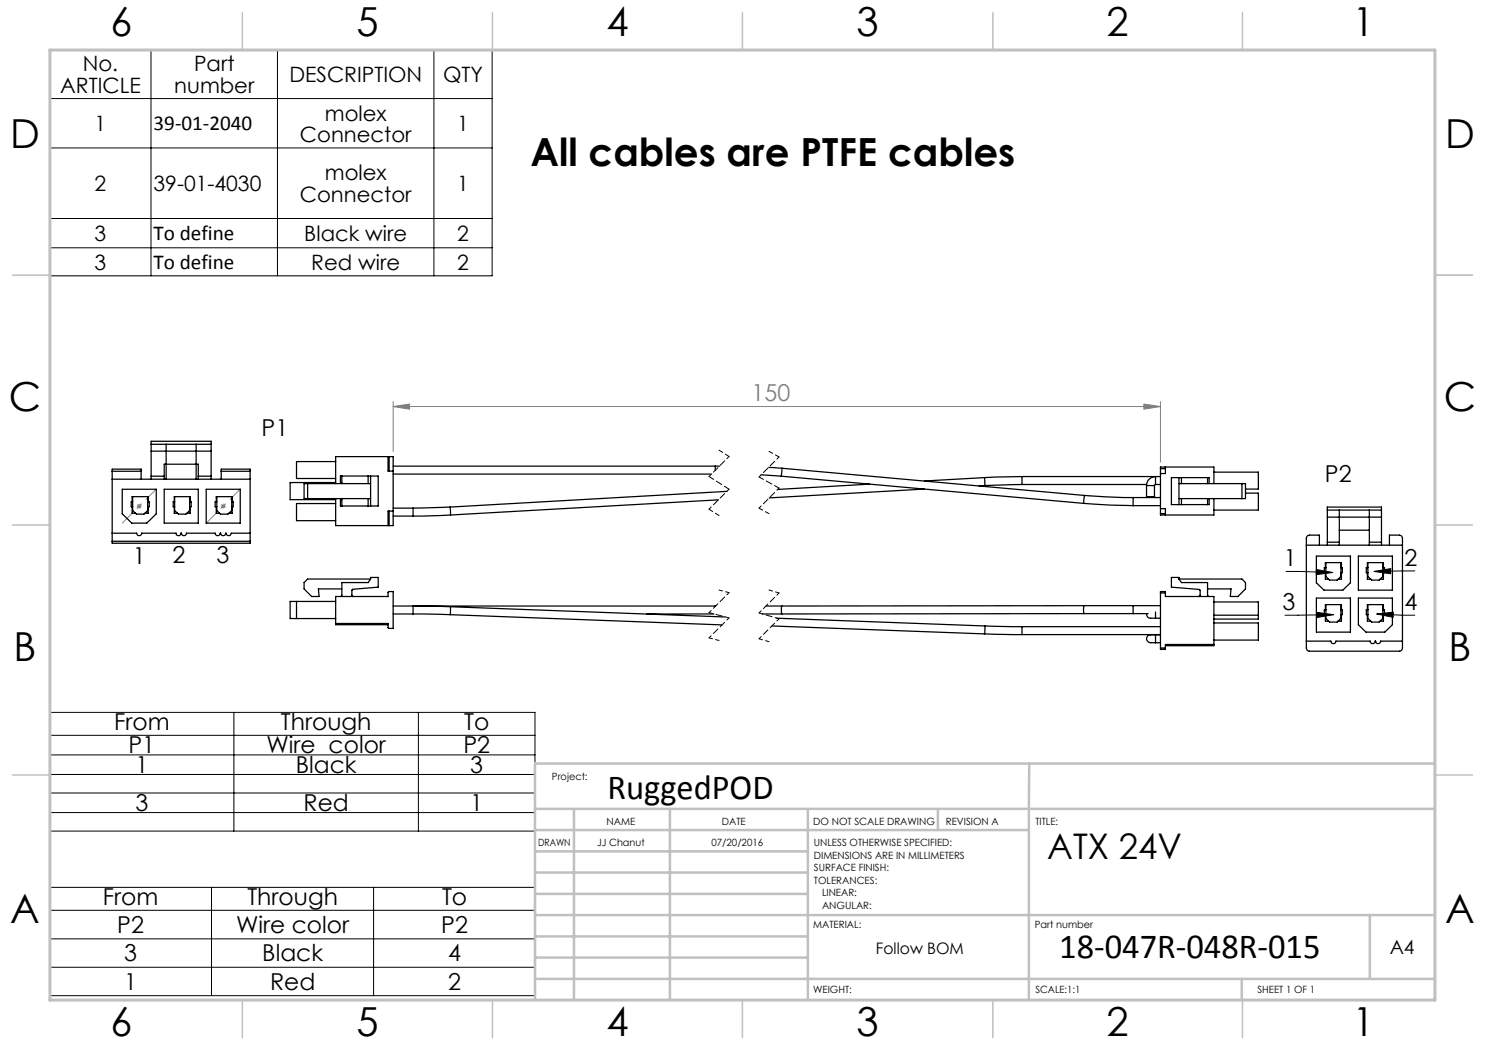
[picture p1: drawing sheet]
<svg xmlns="http://www.w3.org/2000/svg" width="297mm" height="210mm" viewBox="0 0 297 210" stroke-linecap="round" stroke-linejoin="round" font-family="sans-serif">
<g fill="none" stroke="#000" stroke-width=".2">
<path d="M9.9 9.9h88.5v45.3h-88.5zM9.9 19.7h88.5M30.2 9.9v45.3M55.5 9.9v45.3M86.8 9.9v45.3M9.9 29.6h88.5M9.9 43.7h88.5M9.9 49.6h88.5M257.2 114.3l9.4 .2M263.3 113.9l3.3 .6-3.4 .4zM274.8 114.3l3.3-.6v1.1zM283 114.2l-8.2 .1"/>
<path d="M263.4 122.5l3.3 .4-3.3 .6zM266.7 122.9l-9.7 .1M275.3 122.8l3.4-.4-.1 1.1zM275.3 122.8l7.7 .2M9.9 142.5h97.1v23.7h-97.1zM9.9 147.1h97.1M9.9 151h97.1M9.9 154.9h97.1M9.9 158.6h97.1M46.8 142.5v23.7M83.7 142.5v23.7M9.9 177.5h97.2v21.6h-97.2z"/>
<path d="M9.9 162.5h97.1M42.3 177.5v21.6M74.7 177.5v21.6M9.9 182.1h97.2M9.9 187.8h97.2M9.9 193.5h97.2"/>
</g>
<g fill="none" stroke="#808080" stroke-width=".2">
<path d="M78.6 81.3l3.3-.5v1zM78.6 80.3v10M78.6 81.3h153.5M228.8 80.8l3.3 .5-3.3 .5zM232.1 80.3v12.1M27.3 101.2h1M27.5 100.9l.7 .7M27.8 100.7v1M28.2 100.9l-.7 .7M44.1 101.2h1.1M44.3 100.9l.7 .7M44.6 100.7v1"/>
<path d="M45 100.9l-.7 .7"/>
</g>
<path d="M143.8 118l2 .5M141.8 127.6l2 .5" fill="none" stroke="#000" stroke-width=".2" stroke-dasharray="1.3 .6" stroke-dashoffset=".6"/>
<path d="M145.8 91.3l-4 4M145.8 97.8l-4 4M155.8 91.4l-4 4M155.8 97.6l-4 4M145.8 118.5l-4 4M155.8 118.6l-4 4M145.8 123.6l-4 4M155.8 123.8l-4 4" fill="none" stroke="#000" stroke-width=".2" stroke-dasharray="1.3 .6" stroke-dashoffset=".7"/>
<path d="M153.8 118l2 .6M141.8 122.5l4 1.1M151.8 122.6l4 1.2M151.8 127.8l2 .5" fill="none" stroke="#000" stroke-width=".2" stroke-dasharray="1.3 .6" stroke-dashoffset=".5"/>
<path d="M143.8 90l2 1.3M153.8 90.3l2 1.1M141.8 101.8l2 1.3M151.8 101.6l2 1.1" fill="none" stroke="#000" stroke-width=".2" stroke-dasharray="1.3 .6" stroke-dashoffset=".4"/>
<path d="M141.8 95.3l4 2.5M151.8 95.4l4 2.2" fill="none" stroke="#000" stroke-width=".2" stroke-dasharray="1.3 .6" stroke-dashoffset=".2"/>
<path d="M287 55h7.5M287 144.8v55.2h-187.2" fill="none" stroke="#c0c0c0" stroke-width=".2"/>
<g fill="none" stroke="#c0c0c0" stroke-width=".5">
<path d="M205.8 152.7v47.3M287 152.7h-180v47.3M107 161.8h180M107 178.8h54.6M107 174.5h54.6M107 170.3h54.6M107 166h98.8M114.8 161.8v38.2M134 161.8v38.2M161.6 161.8v38.2M187.6 161.8v4.2M107 195.8h180"/>
<path d="M107 191.5h54.6M107 187.3h54.6M107 183h180M248.4 195.8v4.2M274 183v12.8"/>
</g>
<g fill="none" stroke="#c0c0c0" stroke-width=".3">
<path d="M48.5 2.5v7.5M98.5 2.5v7.5M148.5 2.5v7.5M198.6 2.5v7.5M248.5 2.5v7.5M2.5 55h7.5M287 55h7.5M2.5 105h7.5M287 105h7.5M2.5 155h7.5M287 155h7.5M48.5 200v7.5"/>
<path d="M98.5 200v7.5M148.5 200v7.5M198.6 200v7.5M248.5 200v7.5"/>
</g>
<path d="M10 10h277v190h-277z" fill="none" stroke="#c0c0c0" stroke-width=".6"/>
<path d="M31.3 97.8l-6.8 6.8M48.1 97.8l-6.8 6.8" fill="none" stroke="#808080" stroke-width=".2" stroke-dasharray="30.5 1.3 1.3 1.3" stroke-dashoffset="27.6"/>
<path d="M263.3 113.9l3.3 .6-3.4 .4zM274.8 114.3l3.3-.6v1.1zM263.4 122.5l3.3 .4-3.3 .6zM275.3 122.8l3.4-.4-.1 1.1z" fill="#000"/>
<path d="M78.6 81.3l3.3-.5v1zM228.8 80.8l3.3 .5-3.3 .5z" fill="#808080"/>
<g fill="none" stroke="#000" stroke-width=".25">
<path d="M22.4 94.3v-.5h5.8v.5M22.4 95.8h27.6M22.4 94.3v14M22.4 94.3h5.8M24.4 97.9h6.9v4.9l-1.9 1.8h-3l-2-1.8zM26.5 99.3v2.8l.6 .5M28.2 94.3v1.5M29.5 99.3v2.8l-.5 .5M30.2 95.2v.6M30.2 90.2h12M30.2 88.9h12M30.2 95.2h2.6"/>
<path d="M30.2 95.2v-6.9h12v6.9M32.8 95.2v.6M32.8 97.9h6.9v6.7h-6.9zM32.8 95.2v-2.4h6.9v2.4M33.2 88.9v6.9M34.9 99.3v2.8l.6 .5M37.9 99.3v2.8l-.5 .5M39.2 88.9v6.9M39.7 95.2v.6M39.7 95.2h2.5M41.2 97.9h6.8v6.7h-6.8zM42.2 95.2v.6"/>
<path d="M43.4 99.3v2.8l.5 .5M44.2 94.3v-.5h5.8v.5M44.2 94.3h5.8M44.2 94.3v1.5M46.4 99.3v2.8l-.6 .5M50 94.3v14M61.5 96.7v3M67.1 99.7v5.4h10.5M67.1 92.3h-7.8v3.4h7.8M67.1 96.5h-9.1v3.4h9.1M68.4 99.9h-.3v1.3h.3M68.4 95.2h-.3v1.3h.3"/>
<path d="M68.4 95.2h7.2v6h-7.2M68.4 95.2v1.5M68.4 99.7v1.5M73.6 95.2v1.5M73.6 99.7v1.5M74.1 96.7h-13.3v3h13.3M74.1 95.2v6M77.6 91.3h.2M77.6 91.3v2.9h.2M77.6 91.3h-10.5v5.4M77.8 91.3v2.9M77.8 91.3h.8v13.8h-.8"/>
<path d="M77.8 94.2h.8M78.6 93.2h65.3M78.6 94.8h63.7M143.1 93.2v.8M143.7 100l-53.6 3M145.4 98.3l-55.4 3.1M152.2 95l4.1 .2M153.7 93.5l2.7 .2M156.3 95.2l60.4 5.5M156.4 93.7l-.1 1.5M156.4 93.7l60.5 5.4M173.9 96.8l-18.4 1.1"/>
<path d="M184.9 97.8l-31.1 1.8M196.9 95.5l.1 1.6M196.9 95.5l-12 .7M197 97.1l-1.2 .1M204.4 96.9l-7.4 .2M204.4 95.3l-7.5 .2M204.4 95.3v1.6M204.4 95.3h27.7M204.4 96.9h24.9M216.9 99.1l9.7 .4M216.9 99.1l-.2 1.6M226.6 99.5v1.6"/>
<path d="M226.6 99.5h5.5M229.3 97.1h1.6M229.3 99.3h1.6M229.3 97.1v2.4M230.9 99.3l.2 .2M230.9 97.1v2.2M231.1 96.9l-.2 .2M231.1 96.9v-1.5a1.7 1.7 0 0 0-1.8 1.7M231.1 96.9h1M232.1 93.7v-.3h10.7v3.3M232.1 93.7h1M232.1 93.7v9"/>
<path d="M233.1 93.4v.3M233.1 93.7v1h-1M235.8 95.5v5.4M235.8 96.7h13.3v3h-13.3M236.3 95.5v1.2M236.3 99.7v1.2M241.5 95.5h.3v1.2M241.5 95.5h-7.2v5.4h7.2M241.5 95.5v1.2M241.5 99.7v1.2M241.8 99.7v1.2h-.3M242.8 99.7v3.3h-10.7v-.3"/>
<path d="M242.8 94.4h8.9v3.4h-2.6M248.4 96.7v3M249.1 98.6h2.6v3.4h-8.9M22.4 106.6h4.9a.49 .49 0 0 0 .5 .5 .49 .49 0 0 0 .5-.5h6.9a.49 .49 0 0 0 .5 .5 .49 .49 0 0 0 .5-.5h.1a.49 .49 0 0 0 .5 .5 .49 .49 0 0 0 .5-.5h5.7a.49 .49 0 0 0 .5 .5 .49 .49 0 0 0 .5-.5h.1a.55 .55 0 0 0 .6 .5 .55 .55 0 0 0 .5-.5 .51 .51 0 0 0 .5 .5 .51 .51 0 0 0 .5-.5h3.8M22.4 108.3v.3h27.6v-.3M22.4 108.3h27.6M26.4 100.4v-1.1h3.2v1.1M26.4 101.3v1.3h.7M26.5 100.4h-.3v.9h.3M27.1 102.6l.2 .2h1.5l.2-.2M29.5 100.4h.3v.9h-.3M29.6 101.3v1.3h-.6"/>
<path d="M34.9 100.4v-1.1h3.1v1.1M34.9 101.3v1.3h.6M34.9 100.4h-.3v.9h.3M35.5 102.6l.2 .2h1.5l.2-.2M37.9 100.4h.3v.9h-.3M38 101.3v1.3h-.6M43.3 100.4v-1.1h3.1v1.1M43.3 101.3v1.3h.6M43.4 100.4h-.4v.9h.4M43.9 102.6l.2 .2h1.5l.2-.2M46.4 100.4h.2v.9h-.2M46.4 101.3v1.3h-.6"/>
<path d="M67.1 119.3h10.5l.1-1h.9v7.4h-.9l-.1-1h-10.5zM67.1 100.7h-7.8v3.4h7.8M74.1 115.8v-.3h1.5v1.9l-5 .5-.2 .1v1.1l.3 .2M74.1 115.8l-.5 .7h-5.2v2.6l-.3 .2M74.1 115.8h-12.6l-.7 .7v1.3l1.5 1.5h1.5l-.1-1.5h4.7M77.6 105.1h.2M77.8 102.2h-.2v2.9M77.8 102.2v2.9M77.8 102.2h.8M78.6 103.2h4M78.6 101.6h4M82.6 101.6v1.6"/>
<path d="M90 101.4l-7.4 .2M90 101.4l.1 1.6M90.1 103l-7.5 .2M216.7 100.7l9.9 .4M226.6 101.1h5.5M232.1 118.6v-.3h1v.3M232.1 118.6v11M232.1 118.6h1M232.1 101.7h1v1M232.1 102.7h1M233.1 118.6v.7h9.7v9.6M233.1 102.7v.3"/>
<path d="M235.8 115.8l.5 .7h5.2v2.5l.3 .3M235.8 115.8v-.3h-1.5v1.9l5.7 .5v1.2l-.3 .2M235.8 115.8h12.6l.7 .7v1.3l-1.5 1.5h-1.5l.1-1.5h-4.7M261.3 109h19.2M263.3 119.6h6.8v6.8h-6.8zM263.3 111.2h6.8v5.3l-1.5 1.5h-3.8l-1.5-1.5zM263.9 109v-2h-2a.6 .6 0 0 0-.6 .6v22a.6 .6 0 0 0 .6 .6h18a.6 .6 0 0 0 .6-.6v-22a.6 .6 0 0 0-.6-.6h-2v2M265.1 113.5v-1h3.2v1M265.1 114.5v1.3h.6M265.2 113.5h-.3v1h.3M265.2 112.5v2.8l.5 .5M265.5 108.4v.6"/>
<path d="M265.5 102h10.8M265.5 103.4h10.8M265.5 108.4h2.4M265.5 108.4v-7h10.8v7M267.9 102v7M267.9 106h6M268.2 113.5h.3v1h-.3M268.2 112.5v2.8l-.8 .7h-1.5l-.2-.2M268.3 114.5v1.3h-.7M271.7 119.6h6.8v5.3l-1.5 1.5h-3.8l-1.5-1.5zM271.7 111.2h6.8v6.8h-6.8zM273.5 113.5v-1h3.2v1"/>
<path d="M273.5 114.5v1.3h.6M273.6 113.5h-.3v1h.3M273.6 112.5v2.8l.7 .7h1.5l.8-.7v-2.8M273.9 102v7M273.9 108.4h2.4M276.3 108.4v.6M276.6 113.5h.3v1h-.3M276.7 114.5v1.3h-.7M59.3 120.3v3.4M67.1 124.7v.2h10.5M67.1 120.3h-9.1v3.4h9.1M78.6 121.2h64.5"/>
<path d="M78.6 122.8h4M82.6 122.8l7.4 .1M90 122.9l54.4 2.1M90.1 121.3l-7.5-.1v1.6M90.1 121.3l-.1 1.6M90.1 121.3l54.9 2.1M129.4 122.8h13.4M143.1 121.2v.1M152.4 122.8h4M153.2 121.2h3.2M154.4 125.2l42.5 1.6M155.3 123.6l41.7 1.6"/>
<path d="M156.4 121.2v1.6M196.9 126.8l7.5 .1M197 125.2l7.4 .1M197 125.2l-.1 1.6M204.4 125.3v1.6M204.4 125.3h27.7M204.4 126.9h27.7M216.8 122.7h9.8M216.8 121.1h9.8M216.8 121.1v1.6M216.8 121.1l-60.4 .1M216.8 122.7l-60.4 .1"/>
<path d="M226.6 121.1v1.6M226.6 121.1h5.5M226.6 122.7h3M229.3 122.7a.91 .91 0 0 0 1.2 .9h.6M231.1 127h-.4a1.37 1.37 0 0 0-1.3 .5 .9 .9 0 0 0 1.1 1h.6M231.1 127v1.5M231.1 122.4v1.2M231.1 127h1M231.1 128.5h1M231.1 123.6h1M232.1 129.6v.3h1v-.3M232.1 129.6h1"/>
<path d="M242.8 128.9v.2h-9.7M242.8 128.9h-9.7v.7M242.8 120.4h8.9v3.4h-8.9M242.8 124.6h8.9v3.4h-8.9M242.8 123h8.9M261.3 128.2h4.9a.51 .51 0 0 0 .5 .5 .51 .51 0 0 0 .5-.5h6.8a.49 .49 0 0 0 .5 .5 .49 .49 0 0 0 .5-.5h.1a.49 .49 0 0 0 .5 .5 .49 .49 0 0 0 .5-.5h4.4M265.1 122.9v1.3h.6M265.1 121.9v-1h3.2v1M265.2 121.9h-.3v1h.3M265.2 120.9v2.8l.5 .5M268.2 121.9h.3v1h-.3M268.2 120.9v2.8l-.8 .7h-1.5l-.2-.2"/>
<path d="M268.3 122.9v1.3h-.7M273.5 121.9v-1h3.2v1M273.5 122.9v1.3h.6M273.6 121.9h-.3v1h.3M273.6 120.9v2.8l.7 .7h1.5l.8-.7v-2.8M276.6 121.9h.3v1h-.3M276.7 122.9v1.3h-.7"/>
</g>
<g font-size="8">
<text x="22.1" y="7.1">6</text>
<text x="71.3" y="7.2">5</text>
<text x="121.3" y="7.2">4</text>
<text x="171.3" y="7.2">3</text>
<text x="221.3" y="7.2">2</text>
<text x="270.5" y="7.2">1</text>
<text x="2" y="29.7">D</text>
<text x="289" y="29.7">D</text>
<text x="1.8" y="82.1">C</text>
<text x="288.8" y="82.1">C</text>
<text x="2.7" y="132.1">B</text>
<text x="289.7" y="132.1">B</text>
<text x="2" y="184.7">A</text>
<text x="289" y="184.7">A</text>
<text x="22.1" y="207.1">6</text>
<text x="71.3" y="207.2">5</text>
<text x="121.3" y="207.2">4</text>
<text x="171.3" y="207.2">3</text>
<text x="221.3" y="207.2">2</text>
<text x="270.5" y="207.2">1</text>
</g>
<text font-size="7.8" x="106.1" y="33.3">All cables are PTFE cables</text>
<g font-size="7.1">
<text x="121.5" y="159.8">RuggedPOD</text>
<text x="209.4" y="171.7">ATX 24V</text>
<text x="211.9" y="191.6">18-047R-048R-015</text>
</g>
<text font-size="4.7" fill="#808080" x="150.3" y="80.3">150</text>
<g font-size="4.7">
<text x="52.3" y="87.2">P1</text>
<text x="265" y="96.5">P2</text>
<text x="26.6" y="112.8">1</text>
<text x="34.5" y="112.7">2</text>
<text x="43.3" y="112.7">3</text>
<text x="256.8" y="113.2">1</text>
<text x="280.9" y="113.2">2</text>
<text x="256.5" y="122">3</text>
<text x="280.9" y="122">4</text>
<text x="22.8" y="146">From</text>
<text x="56.2" y="146">Through</text>
<text x="92.8" y="146">To</text>
<text x="25.7" y="150.7">P1</text>
<text x="27.1" y="154.6">1</text>
<text x="53.3" y="150.7">Wire color</text>
<text x="59.2" y="154.6">Black</text>
<text x="92.7" y="150.7">P2</text>
<text x="94" y="154.6">3</text>
<text x="27.1" y="162.2">3</text>
<text x="60.7" y="162.2">Red</text>
<text x="94" y="162.2">1</text>
<text x="20.6" y="181">From</text>
<text x="49.5" y="181">Through</text>
<text x="88.4" y="181">To</text>
<text x="23.5" y="186.6">P2</text>
<text x="47.2" y="186.6">Wire color</text>
<text x="88.3" y="186.6">P2</text>
<text x="24.8" y="192.3">3</text>
<text x="24.8" y="198">1</text>
<text x="52.5" y="192.3">Black</text>
<text x="54" y="198">Red</text>
<text x="89.6" y="192.3">4</text>
<text x="89.6" y="198">2</text>
</g>
<g font-size="4.2">
<text x="16.6" y="14.3">No.</text>
<text x="38.8" y="14.3">Part</text>
<text x="57.9" y="16.4">DESCRIPTION</text>
<text x="88.6" y="16.4">QTY</text>
<text x="12" y="18.5">ARTICLE</text>
<text x="34.8" y="18.5">number</text>
<text x="18.9" y="26.2">1</text>
<text x="30.7" y="26.1">39-01-2040</text>
<text x="60" y="28.3">Connector</text>
<text x="65" y="24.1">molex</text>
<text x="91.5" y="26.2">1</text>
<text x="18.9" y="38.2">2</text>
<text x="30.7" y="38.2">39-01-4030</text>
<text x="60" y="40.3">Connector</text>
<text x="65" y="36.1">molex</text>
<text x="91.5" y="38.2">1</text>
<text x="18.9" y="53.9">3</text>
<text x="18.9" y="48.2">3</text>
<text x="30.7" y="53.8">To define</text>
<text x="30.7" y="48.1">To define</text>
<text x="60.9" y="48.2">Black wire</text>
<text x="62.3" y="53.9">Red wire</text>
<text x="91.4" y="53.9">2</text>
<text x="91.4" y="48.2">2</text>
</g>
<text font-size="3.9" x="277.9" y="190.9">A4</text>
<text font-size="3.2" x="175.2" y="190.9">Follow BOM</text>
<g font-size="2">
<text x="110.4" y="156">Project:</text>
<text x="121.3" y="165">NAME</text>
<text x="144.4" y="165">DATE</text>
<text x="162.6" y="164.9">DO NOT SCALE DRAWING</text>
<text x="189.2" y="164.9">REVISION A</text>
<text x="207.1" y="164.9">TITLE:</text>
<text x="107.6" y="169.1">DRAWN</text>
<text x="119.4" y="169.1">JJ Chanut</text>
<text x="142.3" y="169.1">07/20/2016</text>
<text x="162.8" y="169.2">UNLESS OTHERWISE SPECIFIED:</text>
<text x="162.8" y="171.7">DIMENSIONS ARE IN MILLIMETERS</text>
<text x="162.8" y="174.2">SURFACE FINISH:</text>
<text x="162.8" y="176.7">TOLERANCES:</text>
<text x="164.4" y="179.2">LINEAR:</text>
<text x="162.6" y="185.5">MATERIAL:</text>
<text x="164.4" y="181.7">ANGULAR:</text>
<text x="207" y="185.5">Part number</text>
<text x="162.6" y="198.5">WEIGHT:</text>
<text x="207.1" y="198.6">SCALE:1:1</text>
<text x="251.5" y="198.6">SHEET 1 OF 1</text>
</g>
</svg>
